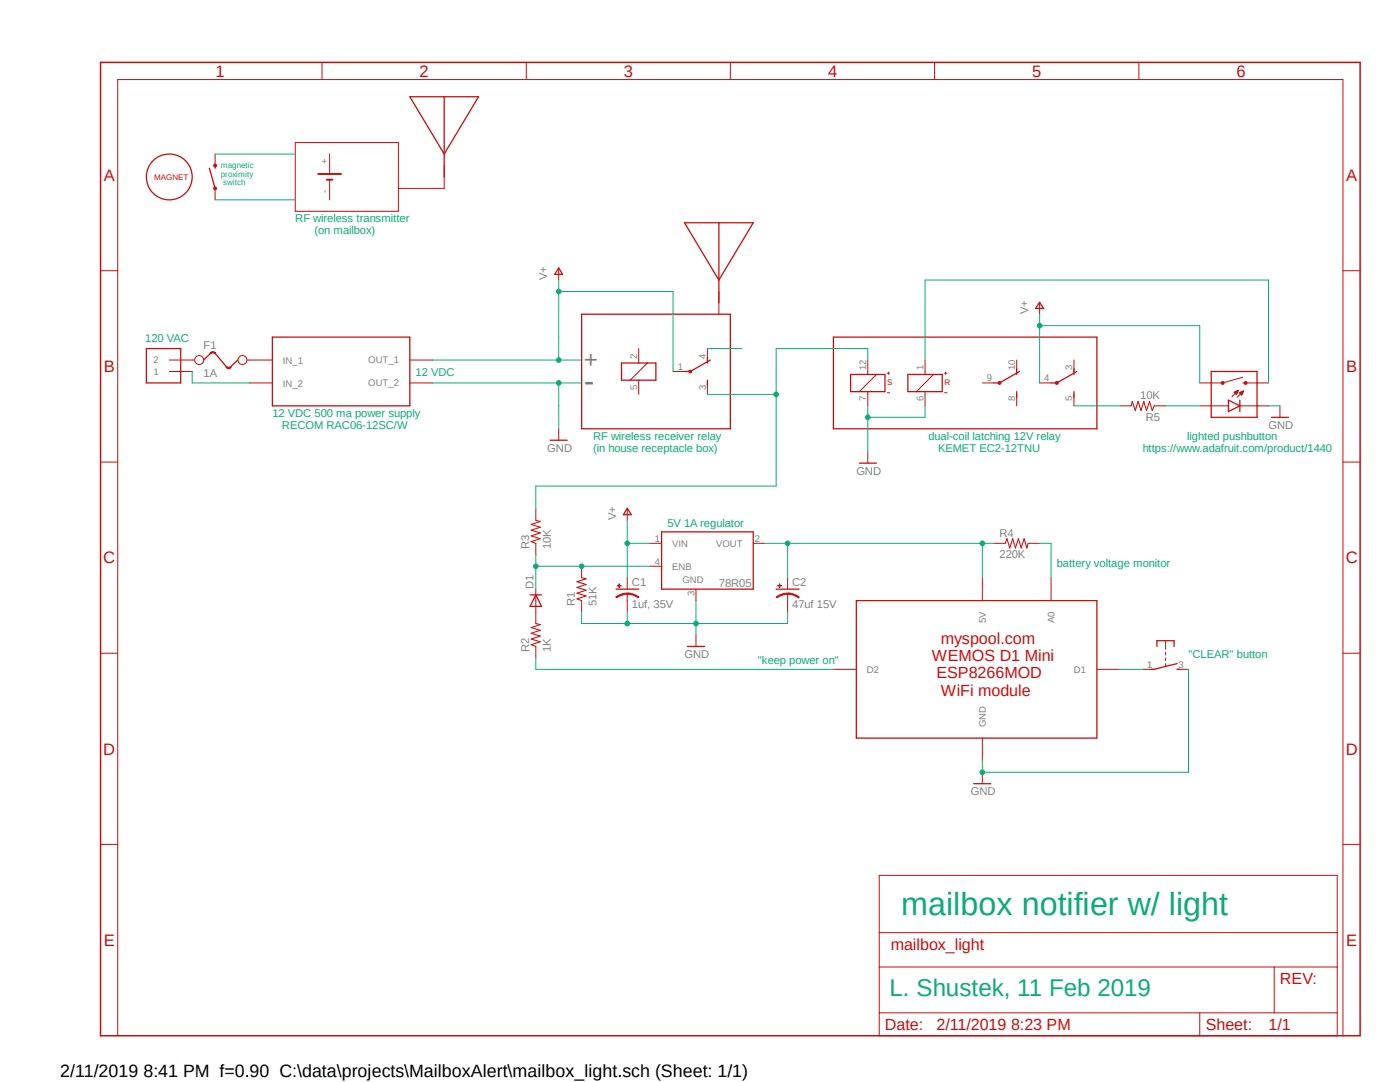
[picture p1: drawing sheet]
<svg xmlns="http://www.w3.org/2000/svg" width="279mm" height="216mm" viewBox="0 0 279 216" stroke-linecap="round" stroke-linejoin="round" font-family="sans-serif">
<path d="M19.6 12.1l252.2 195.1M271.8 12.1l-252.2 195.1" fill="none" stroke="#fff" stroke-width=".2"/>
<path d="M116.1 62.7h29.7v22.9h-29.7zM166.3 67.3h52.6v18.3h-52.6zM169.8 74.7h6.8v3.4h-6.8zM181.2 74.7h6.8v3.4h-6.8zM214.3 73.6v1.1M214.3 78.1v1.2M214.9 74.1l-4 2.3h-1.1" fill="none" stroke="#c90d0c" stroke-width=".25"/>
<g fill="none" stroke="#c90d0c" stroke-width=".2">
<path d="M58.9 28.4h20.6v13.8h-20.6zM79.5 37.6h9.1M173.2 71.8v2.9M173.2 78.1v2.9M174.9 74.7l-3.4 3.4M177.1 74.5h.4M177.1 78.4h.4M177.3 74.3v.4M184.6 71.8v2.9M184.6 78.1v2.9M186.3 74.7l-3.4 3.4M188.5 74.5h.5"/>
<path d="M188.5 78.4h.5M188.7 74.3v.4"/>
</g>
<circle cx="210.9" cy="76.4" r=".3" fill="#c90d0c"/>
<g fill="none" stroke="#c90d0c" stroke-width=".2">
<path d="M207.5 76.4h2.3M214.3 71.8v2.3M214.3 78.7v2.3"/>
<circle cx="210.9" cy="76.4" r=".3"/>
</g>
<path d="M202.9 73.6v1.1M202.9 78.1v1.2M203.5 74.1l-4 2.3h-1.2" fill="none" stroke="#c90d0c" stroke-width=".25"/>
<circle cx="199.5" cy="76.4" r=".3" fill="#c90d0c"/>
<g fill="none" stroke="#c90d0c" stroke-width=".2">
<path d="M64.3 12.4v3.5M105 12.4v3.5M145.8 12.4v3.5M186.5 12.4v3.5M227.3 12.4v3.5M20.1 54h3.4M268 54h3.4M49.8 76.4h4.6M49.8 71.8h4.6M81.8 76.4h4.6M81.8 71.8h4.6M196 76.4h2.3"/>
<path d="M202.9 71.8v2.3M202.9 78.7v2.3M20.1 92.2h3.4M268 92.2h3.4M20.1 130.3h3.4M268 130.3h3.4M20.1 168.5h3.4M175.5 174.7h91.4v32h-91.4zM268 168.5h3.4M175.5 193h91.4M175.5 186.1h91.4M254.3 193v9.1"/>
<path d="M23.5 206.7v-190.8h244.5v190.8M175.5 202.1h91.4M239.4 202.1v4.6"/>
<circle cx="199.5" cy="76.4" r=".3"/>
</g>
<path d="M20.1 12.4h251.3v194.3h-251.3z" fill="none" stroke="#c90d0c" stroke-width=".3"/>
<path d="M42 70.5l-1.4 1.3M42.9 70.5l2.3 2.7M47.5 71.8l-1.5 1.4M54.4 67.3h27.4v13.7h-27.4z" fill="none" stroke="#c90d0c" stroke-width=".25"/>
<path d="M42 70.3l.5-.1v.2l-.4 .2-.2-.2z" fill-rule="evenodd" fill="#c90d0c"/>
<path d="M42 70.3l.5-.1v.2l-.4 .2-.2-.2z" fill="none" stroke="#c90d0c" stroke-width=".2"/>
<path d="M42.5 70.2l.6 .2-.2 .2-.4-.2z" fill-rule="evenodd" fill="#c90d0c"/>
<path d="M42.5 70.2l.6 .2-.2 .2-.4-.2z" fill="none" stroke="#c90d0c" stroke-width=".2"/>
<path d="M45.6 73.3l.3-.1h.2l-.3 .4h-.2z" fill-rule="evenodd" fill="#c90d0c"/>
<path d="M45.6 73.3l.3-.1h.2l-.3 .4h-.2z" fill="none" stroke="#c90d0c" stroke-width=".2"/>
<path d="M45.1 73.3l.2-.1 .3 .1v.3z" fill-rule="evenodd" fill="#c90d0c"/>
<g fill="none" stroke="#c90d0c" stroke-width=".2">
<path d="M38.4 71.8h.5M45.1 73.3l.2-.1 .3 .1v.3zM49.3 71.8h.5M127.5 69.6v2.8M127.5 75.9v2.8M129.2 72.4l-3.4 3.5"/>
<circle cx="39.7" cy="71.8" r=".89"/>
<circle cx="48.4" cy="71.8" r=".89"/>
</g>
<path d="M124 72.4h6.9v3.5h-6.9zM141.2 71.3v1.1M141.2 75.9v1.1M141.8 71.8l-4 2.3h-1.2" fill="none" stroke="#c90d0c" stroke-width=".25"/>
<circle cx="137.8" cy="74.1" r=".3" fill="#c90d0c"/>
<g fill="none" stroke="#c90d0c" stroke-width=".2">
<path d="M134.3 74.1h2.3M141.2 69.6v2.2M141.2 76.4v2.3M239.4 76.4h2.3M247.1 77.9l-1.2 1.3M248 75.3l-4 1.1M248.2 78l-1.3 1.3M250.9 76.4h2.3M239.4 81h2.3M250.9 81h2.3"/>
<circle cx="137.8" cy="74.1" r=".3"/>
</g>
<path d="M245.2 79.8l2.2 1.2-2.2 1.1zM247.4 79.8v2.3" fill="none" stroke="#c90d0c" stroke-width=".25"/>
<circle cx="244" cy="76.4" r=".3" fill="#c90d0c"/>
<circle cx="244" cy="76.4" r=".3" fill="none" stroke="#c90d0c" stroke-width=".2"/>
<circle cx="248.6" cy="76.4" r=".3" fill="#c90d0c"/>
<g fill="none" stroke="#c90d0c" stroke-width=".2">
<path d="M241.7 76.4h2.3M246.3 78.3l.8-.4-.3 .8zM246.3 78.3h.7M246.4 78.4h.5M246.4 78.2h.6M246.5 78.4h.4M246.5 78.5h.3M246.6 78.1h.4M246.6 78.6h.2M246.7 78.7h.1M246.8 78.1h.3M247.1 77.9l-.2 .1"/>
<path d="M247.4 78.4h.6M247.4 78.4l.8-.4-.4 .8zM247.5 78.5h.4M247.5 78.3h.5M247.6 78.6h.3M247.6 78.7h.3M247.7 78.2h.4M247.7 78.7h.2M247.8 78.8h.1M247.9 78.1h.2M248 76.4h2.9M248.1 78.1h.1"/>
<path d="M241.7 81h3.5M247.4 81h3.5M106.9 101.6v2.2M106.9 108.4v2.3M116.1 113v2.3M116.1 119.8v2.3M125.2 118.4v1.4M198.3 108.4h2.3M205.2 108.4h2.3M106.9 122.1v2.3M106.9 129v2.3"/>
<circle cx="248.6" cy="76.4" r=".3"/>
</g>
<path d="M241.7 74.1h9.2v9.2h-9.2zM122.9 117.6h4.6" fill="none" stroke="#c90d0c" stroke-width=".25"/>
<path d="M106.9 103.8l.9 .3-1.8 .5 1.8 .6-1.8 .6 1.8 .5-1.8 .6 1.8 .6-1.8 .6 .9 .3M116.1 115.3l.9 .2-1.9 .6 1.9 .5-1.9 .6 1.9 .6-1.9 .6 1.9 .5-1.9 .6 1 .3M200.6 108.4l.4-.9 .5 1.8 .6-1.8 .5 1.8 .6-1.8 .6 1.8 .6-1.8 .5 1.8 .3-.9M106.9 124.4l.9 .2-1.8 .6 1.8 .6-1.8 .6 1.8 .5-1.8 .6 1.8 .6-1.8 .6 .9 .3" fill="none" stroke="#c90d0c" stroke-width=".21"/>
<path d="M125.2 118.3a4 4 0 0 1 2.3 .8l-.1 .2a3.3 3.3 0 0 0-2.2-.7z" fill-rule="evenodd" fill="#c90d0c"/>
<path d="M125.2 118.3a4 4 0 0 1 2.3 .8l-.1 .2a3.3 3.3 0 0 0-2.2-.7z" fill="none" stroke="#c90d0c" stroke-width=".2"/>
<path d="M122.9 119.1a3.7 3.7 0 0 1 2.3-.7v.2a4.1 4.1 0 0 0-2.1 .7z" fill-rule="evenodd" fill="#c90d0c"/>
<path d="M122.9 119.1a3.7 3.7 0 0 1 2.3-.7v.2a4.1 4.1 0 0 0-2.1 .7z" fill="none" stroke="#c90d0c" stroke-width=".2"/>
<path d="M123.2 116.8l.8 .1z" fill-rule="evenodd" fill="#c90d0c"/>
<path d="M123.2 116.8l.8 .1z" fill="none" stroke="#c90d0c" stroke-width=".2"/>
<path d="M123.5 116.5l.1 .8z" fill-rule="evenodd" fill="#c90d0c"/>
<path d="M123.5 116.5l.1 .8zM125.2 115.3v2.3M125.2 119.8v2.3M157.2 118.4v1.4" fill="none" stroke="#c90d0c" stroke-width=".2"/>
<path d="M154.9 117.6h4.6" fill="none" stroke="#c90d0c" stroke-width=".25"/>
<path d="M157.2 118.3a4 4 0 0 1 2.3 .8l-.2 .2a3.3 3.3 0 0 0-2.1-.7z" fill-rule="evenodd" fill="#c90d0c"/>
<path d="M157.2 118.3a4 4 0 0 1 2.3 .8l-.2 .2a3.3 3.3 0 0 0-2.1-.7z" fill="none" stroke="#c90d0c" stroke-width=".2"/>
<path d="M154.9 119.1a3.7 3.7 0 0 1 2.3-.7v.2a4.1 4.1 0 0 0-2.2 .7z" fill-rule="evenodd" fill="#c90d0c"/>
<path d="M154.9 119.1a3.7 3.7 0 0 1 2.3-.7v.2a4.1 4.1 0 0 0-2.2 .7z" fill="none" stroke="#c90d0c" stroke-width=".2"/>
<path d="M155.2 116.8l.8 .1z" fill-rule="evenodd" fill="#c90d0c"/>
<path d="M155.2 116.8l.8 .1z" fill="none" stroke="#c90d0c" stroke-width=".2"/>
<path d="M155.5 116.5l.1 .8z" fill-rule="evenodd" fill="#c90d0c"/>
<g fill="none" stroke="#c90d0c" stroke-width=".2">
<path d="M65.8 30.7v4M65.8 35.9v4M111.5 53.6v2.3M33.8 74.1h4.6M33.8 71.8h4.6M207.5 60.5v2.2M111.5 85.6v2.2M173.2 90.1v2.3M223.5 81h2.3M230.3 81h2.3M255.4 81v2.3M106.9 117.6v4.5"/>
<path d="M125.2 101.6v2.2M129.8 108.4h2.2M129.8 113h2.2M138.9 117.6v2.2M150.3 108.4h2.3M155.5 116.5l.1 .8zM157.2 115.3v2.3M157.2 119.8v2.3M196 115.3v4.5M209.8 115.3v4.5M138.9 126.7v2.3M166.3 133.6h4.6"/>
<path d="M218.9 133.6h4.6M228 133.6h2.3M232.6 127.8v1.7M232.6 130.1v.6M232.6 131.3v.5M232.6 132.4v.6M234.9 133.6h2.3M196 147.3v4.5M196 154.1v2.3"/>
</g>
<g fill="none" stroke="#c90d0c" stroke-width=".25">
<path d="M41.8 33.6l1.1 4M42.9 33v.6M111.5 53.5l.8 1.2h-1.6zM29.2 69.6h6.9v6.8h-6.9zM207.5 60.3l.8 1.3h-1.6zM109.8 87.8h3.4M171.5 92.4h3.4M253.7 83.3h3.5M105.8 118.7h2.3M106.9 118.7l1.2 2.3h-2.3zM125.2 101.4l.8 1.3h-1.6zM132 106.1h18.3v11.5h-18.3z"/>
<path d="M170.9 119.8h48v27.5h-48zM137.2 129h3.4M230.9 129v-1.2h3.4v1.2M234.9 132.4l-4.6 1.2h-.6M234.9 133.6h.6M194.3 156.4h3.4"/>
</g>
<path d="M225.8 81l.2-.9 .6 1.8 .5-1.8 .6 1.8 .6-1.8 .5 1.8 .6-1.8 .6 1.8 .3-.9" fill="none" stroke="#c90d0c" stroke-width=".21"/>
<path d="M63.5 34.7h4.6M65.2 35.9h1.1" fill="none" stroke="#c90d0c" stroke-width=".38"/>
<circle cx="42.9" cy="37.6" r=".3" fill="#c90d0c"/>
<circle cx="42.9" cy="37.6" r=".3" fill="none" stroke="#c90d0c" stroke-width=".2"/>
<circle cx="42.9" cy="33" r=".3" fill="#c90d0c"/>
<g fill="none" stroke="#c90d0c" stroke-width=".2">
<path d="M42.9 30.7v2.3M42.9 37.6v2.3M88.6 33v4.6M143.5 58.2v4.5"/>
<circle cx="42.9" cy="33" r=".3"/>
</g>
<g fill="none" stroke="#c90d0c" stroke-width=".25">
<path d="M81.8 19.3h13.7l-6.9 11.4zM88.6 19.3v16M136.6 44.4h13.7l-6.8 11.5zM143.5 44.4v16.1"/>
<circle cx="33.8" cy="35.3" r="4.6"/>
</g>
<path d="M111.5 55.9v15.9M38.4 74.1v2.3h11.4M86.4 71.8h29.7" fill="none" stroke="#0dab76" stroke-width=".2"/>
<circle cx="111.5" cy="71.8" r=".46" fill="#0dab76"/>
<g fill="none" stroke="#0dab76" stroke-width=".2">
<path d="M111.5 58.2h22.8v15.9"/>
<circle cx="111.5" cy="71.8" r=".46"/>
</g>
<circle cx="111.5" cy="58.2" r=".46" fill="#0dab76"/>
<g fill="none" stroke="#0dab76" stroke-width=".2">
<path d="M207.5 62.7v13.7M207.5 65h31.9"/>
<circle cx="111.5" cy="58.2" r=".46"/>
</g>
<circle cx="207.5" cy="65" r=".46" fill="#0dab76"/>
<g fill="none" stroke="#0dab76" stroke-width=".2">
<path d="M239.4 65v11.4M125.2 103.8v11.5M125.2 108.4h4.6"/>
<circle cx="207.5" cy="65" r=".46"/>
</g>
<circle cx="125.2" cy="108.4" r=".46" fill="#0dab76"/>
<g fill="none" stroke="#0dab76" stroke-width=".2">
<path d="M86.4 76.4h29.7M111.5 76.4v9.2"/>
<circle cx="125.2" cy="108.4" r=".46"/>
</g>
<circle cx="111.5" cy="76.4" r=".46" fill="#0dab76"/>
<g fill="none" stroke="#0dab76" stroke-width=".2">
<path d="M173.2 81v9.1M184.6 81v2.3h-11.4"/>
<circle cx="111.5" cy="76.4" r=".46"/>
</g>
<circle cx="173.2" cy="83.3" r=".46" fill="#0dab76"/>
<g fill="none" stroke="#0dab76" stroke-width=".2">
<path d="M253.2 81h2.2M237.2 133.6v20.5h-41.2v-2.3"/>
<circle cx="173.2" cy="83.3" r=".46"/>
</g>
<circle cx="196" cy="154.1" r=".46" fill="#0dab76"/>
<g fill="none" stroke="#0dab76" stroke-width=".2">
<path d="M138.9 119.8v6.9M116.1 122.1v2.3h22.8M125.2 122.1v2.3"/>
<circle cx="196" cy="154.1" r=".46"/>
</g>
<circle cx="125.2" cy="124.4" r=".46" fill="#0dab76"/>
<circle cx="125.2" cy="124.4" r=".46" fill="none" stroke="#0dab76" stroke-width=".2"/>
<circle cx="138.9" cy="124.4" r=".46" fill="#0dab76"/>
<g fill="none" stroke="#0dab76" stroke-width=".2">
<path d="M141.2 78.7h13.7M173.2 71.8v-2.2h-18.3v27.4M157.2 122.1v2.3h-18.3"/>
<circle cx="138.9" cy="124.4" r=".46"/>
</g>
<circle cx="154.9" cy="78.7" r=".46" fill="#0dab76"/>
<g fill="none" stroke="#0dab76" stroke-width=".2">
<path d="M184.6 71.8v-15.9h68.6v20.5M154.9 97h-48v4.6M129.8 113h-22.9v4.6"/>
<circle cx="154.9" cy="78.7" r=".46"/>
</g>
<circle cx="116.1" cy="113" r=".46" fill="#0dab76"/>
<g fill="none" stroke="#0dab76" stroke-width=".2">
<path d="M106.9 110.7v2.3"/>
<circle cx="116.1" cy="113" r=".46"/>
</g>
<circle cx="106.9" cy="113" r=".46" fill="#0dab76"/>
<g fill="none" stroke="#0dab76" stroke-width=".2">
<path d="M152.6 108.4h43.4M157.2 108.4v6.9"/>
<circle cx="106.9" cy="113" r=".46"/>
</g>
<circle cx="157.2" cy="108.4" r=".46" fill="#0dab76"/>
<g fill="none" stroke="#0dab76" stroke-width=".2">
<path d="M198.3 108.4h-2.3v6.9"/>
<circle cx="157.2" cy="108.4" r=".46"/>
</g>
<circle cx="196" cy="108.4" r=".46" fill="#0dab76"/>
<g fill="none" stroke="#0dab76" stroke-width=".2">
<path d="M42.9 39.9h16M42.9 30.7h16M141.2 69.6h6.8M214.3 81h9.2M232.6 81h6.8M207.5 108.4h2.3v6.9M106.9 131.3v2.3h59.4M223.5 133.6h4.5"/>
<circle cx="196" cy="108.4" r=".46"/>
</g>
<text font-size="6.4" fill="#808080" x="116.5" y="78.3">-</text>
<text font-size="6.4" fill="#0dab76" x="179.8" y="182.7">mailbox notifier w/ light</text>
<text font-size="4.8" fill="#808080" x="116.5" y="73.4">+</text>
<text font-size="4.8" fill="#0dab76" x="177.5" y="198.7">L. Shustek, 11 Feb 2019</text>
<text font-size="3.6" x="12" y="214.9">2/11/2019 8:41 PM f=0.90 C:\data\projects\MailboxAlert\mailbox_light.sch (Sheet: 1/1)</text>
<g font-size="3.3" fill="#c90d0c">
<text x="43" y="15.3">1</text>
<text x="83.7" y="15.3">2</text>
<text x="124.5" y="15.3">3</text>
<text x="165.3" y="15.3">4</text>
<text x="206" y="15.3">5</text>
<text x="246.8" y="15.3">6</text>
<text x="20.7" y="36.1">A</text>
<text x="268.6" y="36.1">A</text>
<text x="20.7" y="74.3">B</text>
<text x="268.6" y="74.3">B</text>
<text x="20.6" y="112.4">C</text>
<text x="268.6" y="112.4">C</text>
<text x="20.6" y="150.6">D</text>
<text x="268.6" y="150.6">D</text>
<text x="20.7" y="188.7">E</text>
<text x="268.6" y="188.7">E</text>
</g>
<g font-size="3.2" fill="#c90d0c">
<text x="186" y="132">WEMOS D1 Mini</text>
<text x="187.7" y="128.5">myspool.com</text>
<text x="186.9" y="135.4">ESP8266MOD</text>
<text x="187.7" y="138.8">WiFi module</text>
<text x="177.8" y="189.5">mailbox_light</text>
<text x="255.4" y="196.4">REV:</text>
<text x="176.6" y="205.5">Date:</text>
<text x="186.9" y="205.5">2/11/2019 8:23 PM</text>
<text x="240.6" y="205.5">Sheet:</text>
<text x="253.2" y="205.5">1/1</text>
</g>
<g font-size="2.2" fill="#0dab76">
<text x="58.9" y="44.3">RF wireless transmitter</text>
<text x="62.7" y="46.7">(on mailbox)</text>
<text x="29" y="68.2">120 VAC</text>
<text x="82.9" y="75.1">12 VDC</text>
<text x="54.4" y="83.1">12 VDC 500 ma power supply</text>
<text x="56.3" y="85.6">RECOM RAC06-12SC/W</text>
<text x="118.4" y="87.7">RF wireless receiver relay</text>
<text x="185.3" y="87.7">dual-coil latching 12V relay</text>
<text x="236.9" y="87.7">lighted pushbutton</text>
<text x="118.4" y="90.1">(in house receptacle box)</text>
<text x="187.2" y="90.1">KEMET EC2-12TNU</text>
<text x="228.1" y="90.1">https://www.adafruit.com/product/1440</text>
<text x="133.2" y="105.2">5V 1A regulator</text>
<text x="210.9" y="113.2">battery voltage monitor</text>
<text x="237.2" y="131.3">&quot;CLEAR&quot; button</text>
<text x="151.3" y="132.4">&quot;keep power on&quot;</text>
</g>
<g font-size="2.2" fill="#808080">
<text x="109.2" y="55.9" transform="rotate(-90 109.2 55.9)">V+</text>
<text x="205.2" y="62.7" transform="rotate(-90 205.2 62.7)">V+</text>
<text x="40.6" y="69.6">F1</text>
<text x="40.6" y="75.3">1A</text>
<text x="227.5" y="79.6">10K</text>
<text x="228.6" y="83.9">R5</text>
<text x="253.2" y="85.6">GND</text>
<text x="109.2" y="90.1">GND</text>
<text x="170.9" y="94.7">GND</text>
<text x="122.9" y="103.8" transform="rotate(-90 122.9 103.8)">V+</text>
<text x="199.5" y="107.1">R4</text>
<text x="105.6" y="109.6" transform="rotate(-90 105.6 109.6)">R3</text>
<text x="109.9" y="109.6" transform="rotate(-90 109.9 109.6)">10K</text>
<text x="199.5" y="111.4">220K</text>
<text x="106.5" y="117.6" transform="rotate(-90 106.5 117.6)">D1</text>
<text x="126.1" y="117">C1</text>
<text x="143.5" y="117.1">78R05</text>
<text x="158.1" y="117">C2</text>
<text x="114.7" y="121" transform="rotate(-90 114.7 121)">R1</text>
<text x="119" y="121" transform="rotate(-90 119 121)">51K</text>
<text x="126.1" y="121.3">1uf, 35V</text>
<text x="158.1" y="121.3">47uf 15V</text>
<text x="105.6" y="130.1" transform="rotate(-90 105.6 130.1)">R2</text>
<text x="109.9" y="130.1" transform="rotate(-90 109.9 130.1)">1K</text>
<text x="136.6" y="131.3">GND</text>
<text x="193.8" y="158.7">GND</text>
</g>
<g font-size="1.9" fill="#808080">
<text x="65.4" y="32.7" transform="rotate(-90 65.4 32.7)">+</text>
<text x="65.4" y="38.5" transform="rotate(-90 65.4 38.5)">-</text>
<text x="127.2" y="71.5" transform="rotate(-90 127.2 71.5)">2</text>
<text x="140.9" y="71.5" transform="rotate(-90 140.9 71.5)">4</text>
<text x="30.6" y="74.8">1</text>
<text x="30.6" y="72.5">2</text>
<text x="56.5" y="72.6">IN_1</text>
<text x="56.5" y="77.1">IN_2</text>
<text x="73.5" y="77.1">OUT_2</text>
<text x="73.5" y="72.5">OUT_1</text>
<text x="127.2" y="77.8" transform="rotate(-90 127.2 77.8)">5</text>
<text x="135.3" y="73.8">1</text>
<text x="140.9" y="77.8" transform="rotate(-90 140.9 77.8)">3</text>
<text x="172.9" y="73.8" transform="rotate(-90 172.9 73.8)">12</text>
<text x="184.3" y="73.8" transform="rotate(-90 184.3 73.8)">1</text>
<text x="196.9" y="76.1">9</text>
<text x="202.6" y="73.8" transform="rotate(-90 202.6 73.8)">10</text>
<text x="208.4" y="76.1">4</text>
<text x="214" y="73.8" transform="rotate(-90 214 73.8)">3</text>
<text x="172.9" y="80.1" transform="rotate(-90 172.9 80.1)">7</text>
<text x="184.3" y="80.1" transform="rotate(-90 184.3 80.1)">6</text>
<text x="202.6" y="80.1" transform="rotate(-90 202.6 80.1)">8</text>
<text x="214" y="80.1" transform="rotate(-90 214 80.1)">5</text>
<text x="130.7" y="112.7">4</text>
<text x="130.7" y="108.1">1</text>
<text x="134.2" y="113.7">ENB</text>
<text x="134.2" y="109.1">VIN</text>
<text x="142.9" y="109.1">VOUT</text>
<text x="150.7" y="108.1">2</text>
<text x="136.2" y="116.4">GND</text>
<text x="138.6" y="118.9" transform="rotate(-90 138.6 118.9)">3</text>
<text x="196.7" y="124.3" transform="rotate(-90 196.7 124.3)">5V</text>
<text x="210.4" y="124.3" transform="rotate(-90 210.4 124.3)">A0</text>
<text x="173" y="134.2">D2</text>
<text x="214.3" y="134.2">D1</text>
<text x="228.9" y="133.2">1</text>
<text x="235.2" y="133.2">3</text>
<text x="196.7" y="145.2" transform="rotate(-90 196.7 145.2)">GND</text>
</g>
<g font-size="1.6" fill="#c90d0c">
<text x="30.8" y="35.9">MAGNET</text>
<text x="177.1" y="76.9">S</text>
<text x="188.5" y="76.9">R</text>
</g>
<g font-size="1.6" fill="#0dab76">
<text x="44.1" y="33.5">magnetic</text>
<text x="44.1" y="35.2">proximity</text>
<text x="44.5" y="36.9">switch</text>
</g>
</svg>
